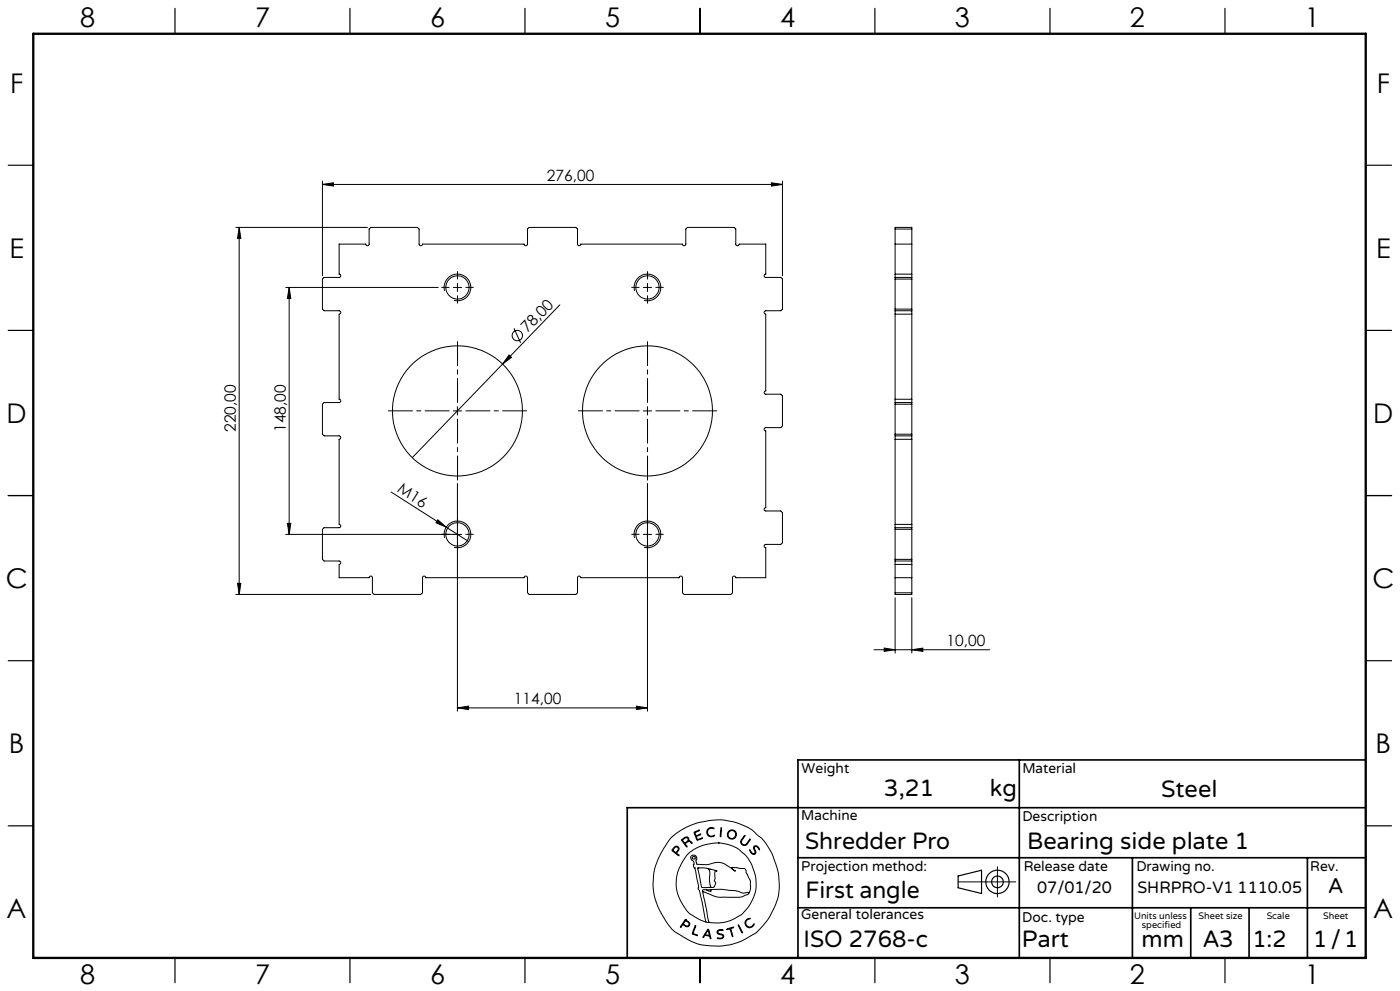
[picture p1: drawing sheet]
<svg xmlns="http://www.w3.org/2000/svg" width="420mm" height="297mm" viewBox="0 0 420 297" stroke-linecap="round" stroke-linejoin="round" font-family="sans-serif">
<g fill="none" stroke="#000" stroke-width=".3">
<path d="M96.7 55.3l3.3-.5v1zM96.7 54.3v28.4M96.7 55.3h138M231.4 54.8l3.3 .5-3.3 .5zM234.7 54.3v28.4M70.8 68.2h39.4M71.8 68.2l.4 3.2h-.9zM71.8 68.2v109.9M101.7 73.2h8a.49 .49 0 0 0 .5 .5 .49 .49 0 0 0 .5-.5v-4.6l.5-.4h14l.5 .4v4.6a.51 .51 0 0 0 .5 .5 .51 .51 0 0 0 .6-.5h30.4a.51 .51 0 0 0 .5 .5 .51 .51 0 0 0 .6-.5v-4.6l.5-.4h14l.4 .4v4.6a.49 .49 0 0 0 .5 .5 .49 .49 0 0 0 .5-.5h30.6a.49 .49 0 0 0 .4 .5 .49 .49 0 0 0 .5-.5v-4.6l.5-.4h14l.5 .4v4.6a.51 .51 0 0 0 .5 .5 .51 .51 0 0 0 .6-.5h7.9v9a.49 .49 0 0 0-.5 .5 .49 .49 0 0 0 .5 .4h4.5l.5 .5v9l-.5 .5h-4.5a.51 .51 0 0 0-.5 .5 .51 .51 0 0 0 .5 .6v23a.49 .49 0 0 0-.5 .4 .49 .49 0 0 0 .5 .5h4.5l.5 .5v9l-.5 .6h-4.5a.49 .49 0 0 0-.5 .5 .49 .49 0 0 0 .5 .4v23a.49 .49 0 0 0-.5 .5 .49 .49 0 0 0 .5 .5h4.5l.5 .5v9.1l-.5 .5h-4.5a.49 .49 0 0 0-.5 .5 .49 .49 0 0 0 .5 .4v9h-9a.49 .49 0 0 0-.5-.5 .49 .49 0 0 0-.5 .5v4.6l-.4 .4h-14.1l-.4-.4v-4.6a.51 .51 0 0 0-.6-.5 .51 .51 0 0 0-.5 .5h-29.5a.49 .49 0 0 0-.5-.5 .49 .49 0 0 0-.5 .5v4.6l-.4 .4h-14l-.5-.4v-4.6a.51 .51 0 0 0-.6-.5 .51 .51 0 0 0-.5 .5h-29.5a.49 .49 0 0 0-.5-.5 .49 .49 0 0 0-.4 .5v4.6l-.6 .4h-13.9l-.6-.4v-4.6a.49 .49 0 0 0-.5-.5 .49 .49 0 0 0-.5 .5h-9v-3.9a.51 .51 0 0 0 .5-.6 .51 .51 0 0 0-.5-.5h-4.5l-.5-.5v-9l.5-.5h4.5a.49 .49 0 0 0 .5-.4 .49 .49 0 0 0-.5-.5v-25.5a.51 .51 0 0 0 .5-.6 .51 .51 0 0 0-.5-.5h-4.5l-.5-.5v-9l.5-.5h4.5a.49 .49 0 0 0 .5-.4 .49 .49 0 0 0-.5-.5v-25.5a.51 .51 0 0 0 .5-.6 .51 .51 0 0 0-.5-.5h-4.5l-.5-.5v-9l.5-.5h4.5a.49 .49 0 0 0 .5-.4 .49 .49 0 0 0-.5-.5zM268.5 73.2h5M268.5 68.6h5M85.7 86.1h45.8"/>
<path d="M86.7 86.1l.5 3.4h-1zM86.7 86.1v74.1M133.4 87.2a4 4 0 0 1 3.5-5 4 4 0 0 1 4.3 4.3 4 4 0 0 1-5 3.5M136 86.1h2.5M137.2 84.9v2.5M154.2 98.4l2 4.4M168 91.4l-17.2 17.7M190.4 87.2a4 4 0 0 1 3.5-5 4 4 0 0 1 4.3 4.3 4 4 0 0 1-5 3.5M193 86.1h2.5M194.2 84.9v2.5M268.5 82.2v.9M268.5 93.1v1.1"/>
<path d="M268.5 82.2v-14h5v14M268.5 83.1v10M268.5 94.2v25.5M268.5 93.1h5M268.5 83.1h5M268.5 92.6h5M268.5 83.6h5M268.5 82.2h5M268.5 94.2h5M273.5 82.2v.9M273.5 93.1v1.1M273.5 83.1v10"/>
<path d="M273.5 94.2v25.5M150.8 109.1l-27.1 28.1M152.7 106.4l.8 .7-2.7 2zM268.5 119.7v.9M268.5 119.7h5M273.5 119.7v.9M136 123.2h2.5M137.2 121.9v2.5M193 123.2h2.5M194.2 121.9v2.5M268.5 130.6v1.1M268.5 120.6v10"/>
<path d="M268.5 131.7v25.5M268.5 130.6h5M268.5 120.6h5M268.5 121.1h5M268.5 130.1h5M268.5 131.7h5M273.5 130.6v1.1M273.5 120.6v10M273.5 131.7v25.5M86.2 156.8h1l-.5 3.4zM117.3 147.5l23.3 14.8M131.3 155.8l2.6 2.2-3.1-1.3z"/>
<path d="M137.2 144.9v68.2M194.2 144.9v68.2M268.5 157.2v.9M268.5 158.1v10M268.5 158.1h5M268.5 158.6h5M268.5 157.2h5M273.5 157.2v.9M273.5 158.1v10M70.8 178.1h40.4M71.3 174.8h.9l-.4 3.3zM85.7 160.2h52.8"/>
<path d="M133.4 161.2a4 4 0 0 1 3.5-5 4 4 0 0 1 4.3 4.3 4 4 0 0 1-5 3.5M190.4 161.2a4 4 0 0 1 3.5-5.1 4 4 0 0 1 4.3 4.3 4 4 0 0 1-5 3.6M193 160.2h2.5M268.5 168.1v1.1M268.5 169.2v8.9h5v-8.9M268.5 168.1h5M268.5 173.1h5M268.5 167.6h5M268.5 169.2h5M268.5 177.7h5M268.5 179.1v16.6M273.5 168.1v1.1"/>
<path d="M273.5 179.1v16.6M262.2 194.7h34.7M265.3 194.2l3.2 .5-3.2 .5zM273.5 194.7l3.4-.5v1zM137.2 212.2l3.3-.6v1.1zM137.2 212.2h57M190.9 211.6l3.3 .6-3.3 .5zM201.3 251.1l2.8-2.2 4.5-2.1 4.8-1 3.2-.1 3.7 .7 3.3 1.2 2 1.1 2.8 2.4 1.5 1.8 1.8 3.2 1.8 5.3 .3 3.5-.2 3-.8 2.8-1.7 3.7-1.8 2.5a16.5 16.5 0 0 1-6.7 5l-3.3 1.2-2.9 .4h-3.4l-2.9-.4-3.7-1.5-3.8-2.3-1.1-.9-1.2-1.6-2.3-3.7-1.2-2.8-.6-2.2-.3-3.1 .3-3.5 .9-3.2 2-4zM202 254.1l.7-.5 .6 .1 .4 .6-.1 .6a.64 .64 0 0 0-.3 1.1l.4 .5-1.7-1.2a.52 .52 0 0 1-.4-.5 .52 .52 0 0 1 .4-.6zM202.4 254l.4-.2 .5 .1 .2 .5-.2 .4a.73 .73 0 0 1-.7 .6 .73 .73 0 0 1-.7-.7zM204.5 251.6l1.1-.7h.6l.4 .3 .1 .8 .6 .2 .3 .5-.8-.5-.6 .2a.61 .61 0 0 0-.6 .5 .61 .61 0 0 0 .5 .7l-.1 .3-1.5-2zM204.8 251.7l.8-.6h.6l.2 .6-.5 .6a.52 .52 0 0 1-.6 .3 .52 .52 0 0 1-.4-.5z"/>
<path d="M208.2 249.4l1.7-.6-1 .5a.57 .57 0 0 0-.2 .9 .57 .57 0 0 0 .9 0l.6-.2-.8 .5a.46 .46 0 0 0-.5 .4 .46 .46 0 0 0 .3 .5l.1 .2 1.5-.5-1.7 .7zM212.3 248.5l.8-.5 1 .2 .1 .2-.9-.2-.7 .3-.3 .5v.7l.1 .4 .6 .4 1.3-.2a.53 .53 0 0 1-.3 .5 .53 .53 0 0 1-.5 0l-.9-.2-.4-.4-.2-1zM215.5 252.6l2.7 .4 3 1.2 2.3 1.9 .9 1.2 1.3 2.2 1.1 3.8-.1 3.5-.8 2.5a11.7 11.7 0 0 1-8.9 7.2l-2.6 .1-1.7-.2M215.5 252.6l-4.1 .6-3.4 1.5-2.1 1.8-2.1 3.5-.5 1.4-.4 2 .1 3 .9 2.9 2 3.4a9.1 9.1 0 0 0 4 2.9l1.9 .8M215.5 252.6h.1M216.3 248.1h.2v.6l-.2 1.9-.2 .2zM223.3 250.5l.1-.1 .1 .2-1.1 1.6 .2 .7 .7 .3a3.3 3.3 0 0 0 1.7-1.7v.2l-1 1.5-.4 .2-.7-.1-.6-.5-.1-.6zM224.9 254.7l.7 .9 .5 .3 .4-.3-.4-1.4 .2-.6h.9l.7 1-.1 .1-.9-1-.5 .1-.1 .4 .5 1.4-.6 .5-.9-.5zM299.2 259.8v9M205.6 275.6l-1.4 2-.1 .2h.2a.69 .69 0 0 1 .6-.6 .69 .69 0 0 1 .8 .4l.9 .1 .3-.9-1.3-1.2M205.6 275.6h.1M205.6 275.9l-.3 .5"/>
<path d="M205.7 275.9l1 .9-.1 .6-.6 .1a.7 .7 0 0 1-.9-.9l.2-.2M205.7 275.9h.1M208.5 277.5l.2-.1v.2l-.5 1.4a.56 .56 0 0 0-.2 .7 .56 .56 0 0 0 .7 .3l.5 .4-1.6-.6zM209.3 260.2l2.3-.1 3.1 .8 .4 .3a.35 .35 0 0 0-.5-.2 .35 .35 0 0 0-.1 .5v1.8l-.2 .7 .4 .8-.4 1-.5 .2h-2.6a.85 .85 0 0 1-.8-.2 .85 .85 0 0 1-.1-.9zM209.4 260.1h.1M210.8 267.2l1.9 9.2M210.8 267.2l3.7 1.5 1.3 .2h6.3l2.1-.8 .4-.3M211.8 276.4h.9M211.9 266.7h-1.1v.5M212.1 260.2a2.12 2.12 0 0 1 .8 2.7v1.9l.3 .9-.3 .2M212.3 278.6l.1-.1a4.3 4.3 0 0 1 .9 2.6v.2h-.2a.74 .74 0 0 0-.8-.8l-.2-.1a.82 .82 0 0 0-1.1 .6l-.1-.3zM212.3 278.9l.4 .9a.4 .4 0 0 1-.1 .6 .4 .4 0 0 1-.6-.2l-.4-.1z"/>
<path d="M212.4 278.9h.1M212.7 276.4h.1M213 260.6h.1M213.3 266.6l3.2-.1 4.2 .4 2.3 .8 1.1-.2a.3 .3 0 0 1 .4-.1 .3 .3 0 0 1 .1 .4M213.3 266.6v.6l-1.4-.5M213.3 266.6l-1.4 .1M215.3 278.9l.6-.3 1 .1v.2h-1.4l-.2 .6 .3 .2 1.4 .5 .1 .5-.2 .4-.6 .3-1.1-.2h1.1l.6-.5-.3-.5-1.4-.5-.1-.4zM218 278.4l2.1-.5-.8 .4 .5 2.4-.8-2.3-.8 .2zM221.5 277.2l1.2 2.2v.2zM221.5 277.1h.1M224 275.6l.7-.4 .3 .1-.8 .4-.4 .6v.6l.5 .7 .9 .2 .9-.9a.41 .41 0 0 1 .1 .5 .41 .41 0 0 1-.4 .2l-1 .5-.9-.5-.4-1.1zM224.6 267.8l.5-1.4v-2.3l-1.7-3.8-3.9-.3 .3 .5 .8 .6h-.1l-3.1-2.2-1.7-.5-3.6 .7-3-.1-.3-.9 .3-.8-.3-.7-.6-.3-.7 .1-.3 .4v.4l1 1.1-.1 1.4 .4 .5 1.1 5.4-.2 .8 .4 .4 .3 1.1 1.7 8.5"/>
<path d="M287.4 264.3h17.3"/>
<circle cx="137.2" cy="86.1" r="3.5"/>
<circle cx="194.3" cy="86.1" r="3.5"/>
<circle cx="155.2" cy="100.6" r="1.55"/>
<circle cx="137.2" cy="123.1" r="19.5"/>
<circle cx="194.2" cy="123.1" r="19.5"/>
<circle cx="137.2" cy="160.2" r="3.5"/>
<circle cx="194.3" cy="160.2" r="3.5"/>
<circle cx="208.1" cy="257.1" r=".44"/>
<circle cx="219.5" cy="250.1" r="1.17"/>
<circle cx="219.6" cy="250.1" r="1.38"/>
</g>
<g fill="none" stroke="#000" stroke-width=".35">
<path d="M52.5 2.5v7.5M105 2.5v7.5M157.5 2.5v7.5M210 2.5v7.5M262.5 2.5v7.5M315 2.5v7.5M367.5 2.5v7.5M2.5 49.5h7.5M410 49.5h7.5M2.5 99h7.5M410 99h7.5M2.5 148.5h7.5"/>
<path d="M410 148.5h7.5M2.5 198h7.5M410 198h7.5M2.5 247.5h7.5M410 247.5h7.5M287.4 262.5l7.1-1.7v7l-7.1-1.7zM52.5 287v7.5M105 287v7.5M157.5 287v7.5M210 287v7.5M262.5 287v7.5M315 287v7.5"/>
<path d="M367.5 287v7.5"/>
<circle cx="299.2" cy="264.3" r="3.5"/>
<circle cx="299.2" cy="264.3" r="1.75"/>
</g>
<path d="M305.8 227.7v59.2M409.7 227.7h-170.3v59.2M239.4 257.1h170.3M339.7 257.1v29.9M392.2 257.1v29.8M409.7 242.1h-221.5v45M239.4 272.1h170.3M357.2 272.1v14.8M374.7 272.1v14.8" fill="none" stroke="#000" stroke-width=".5"/>
<path d="M10 10.1h399.7v277h-399.7z" fill="none" stroke="#000" stroke-width=".7"/>
<path d="M134.8 123.1h-18.3M137.3 120.6v-18.2M137.3 125.6v18.3M139.8 123.1h18.2M191.8 123.1h-18.3M194.3 120.6v-18.2M194.3 125.6v18.3M196.8 123.1h18.2" fill="none" stroke="#000" stroke-width=".3" stroke-dasharray="15.2 1.3 1.3 1.3" stroke-dashoffset="8"/>
<g fill="none" stroke="#000" stroke-width=".3" stroke-dasharray="15.2 1.3 1.3 1.3">
<path d="M134.8 86.1h-2.3M137.3 83.6v-2.2M137.3 88.6v2.3M139.8 86.1h2.2M191.8 86.1h-2.3M194.3 83.6v-2.2M194.3 88.6v2.3M196.8 86.1h2.2M137.3 157.6v-2.2M194.3 157.6v-2.2M134.8 160.1h-2.3M137.3 162.6v2.3"/>
<path d="M139.8 160.1h2.2M191.8 160.1h-2.3M194.3 162.6v2.3M196.8 160.1h2.2"/>
</g>
<g fill="#000">
<path d="M152.7 106.4l.8 .7-2.7 2zM131.3 155.8l2.6 2.2-3.1-1.3z"/>
<path d="M86.7 86.1l.5 3.4h-1zM86.2 156.8h1l-.5 3.4zM71.8 68.2l.4 3.2h-.9zM71.3 174.8h.9l-.4 3.3z"/>
<path d="M273.5 194.7l3.4-.5v1zM265.3 194.2l3.2 .5-3.2 .5z"/>
<path d="M137.2 212.2l3.3-.6v1.1zM190.9 211.6l3.3 .6-3.3 .5zM96.7 55.3l3.3-.5v1zM231.4 54.8l3.3 .5-3.3 .5z"/>
</g>
<g font-size="8.1">
<text x="24" y="8">8</text>
<text x="76.5" y="8">7</text>
<text x="129" y="8">6</text>
<text x="181.5" y="8">5</text>
<text x="234" y="8">4</text>
<text x="286.5" y="8">3</text>
<text x="339" y="8">2</text>
<text x="391.5" y="8">1</text>
<text x="3" y="27.7">F</text>
<text x="413" y="27.7">F</text>
<text x="2.8" y="77.2">E</text>
<text x="412.8" y="77.2">E</text>
<text x="2" y="126.7">D</text>
<text x="412" y="126.7">D</text>
<text x="1.7" y="176.2">C</text>
<text x="411.7" y="176.2">C</text>
<text x="2.7" y="225.7">B</text>
<text x="412.7" y="225.7">B</text>
<text x="2" y="275.2">A</text>
<text x="412" y="275.2">A</text>
<text x="24" y="295">8</text>
<text x="76.5" y="295">7</text>
<text x="129" y="295">6</text>
<text x="181.5" y="295">5</text>
<text x="234" y="295">4</text>
<text x="286.5" y="295">3</text>
<text x="339" y="295">2</text>
<text x="391.5" y="295">1</text>
</g>
<g font-size="7.1">
<text x="265.2" y="238.5">3,21</text>
<text x="297" y="238.5">kg</text>
<text x="348.3" y="239">Steel</text>
<text x="241.5" y="254.4">Shredder Pro</text>
<text x="308.1" y="254.4">Bearing side plate 1</text>
<text x="241.6" y="269.2">First angle</text>
<text x="241.1" y="283.7">ISO 2768-c</text>
<text x="306.6" y="283.9">Part</text>
<text x="342.5" y="283.9">mm</text>
<text x="360.9" y="283.8">A3</text>
<text x="375.7" y="283.9">1:2</text>
<text x="393.9" y="283.9">1/1</text>
</g>
<text font-size="6.3" x="398.5" y="267.7">A</text>
<g font-size="4.9">
<text x="311.2" y="267.6">07/01/20</text>
<text x="341.2" y="267.6">SHRPRO-V1 1110.05</text>
</g>
<g font-size="4.7">
<text x="164.1" y="54.2">276,00</text>
<text x="158.2" y="99.9" transform="rotate(-46 158.2 99.9)">78,00</text>
<text x="70.8" y="129.5" transform="rotate(-90 70.8 129.5)">220,00</text>
<text x="85.7" y="129.5" transform="rotate(-90 85.7 129.5)">148,00</text>
<text x="119" y="147.3" transform="rotate(33 119 147.3)">M16</text>
<text x="284" y="193.7">10,00</text>
<text x="154.2" y="211.1">114,00</text>
</g>
<g font-size="4.2">
<text x="240.5" y="231.7">Weight</text>
<text x="306.7" y="231.7">Material</text>
<text x="240.4" y="245.9">Machine</text>
<text x="306.7" y="246.1">Description</text>
<text x="240.4" y="261.1">Projection method:</text>
<text x="307.1" y="261">Release date</text>
<text x="340.9" y="261">Drawing no.</text>
<text x="393.1" y="261">Rev.</text>
<text x="240.4" y="275.6">General tolerances</text>
<text x="306.7" y="276.2">Doc. type</text>
</g>
<g font-size="2.8">
<text x="340.2" y="275.3">Units unless</text>
<text x="359.6" y="275.3">Sheet size</text>
<text x="380" y="275.3">Scale</text>
<text x="396.9" y="275.3">Sheet</text>
<text x="342.6" y="278.2">specified</text>
</g>
</svg>
